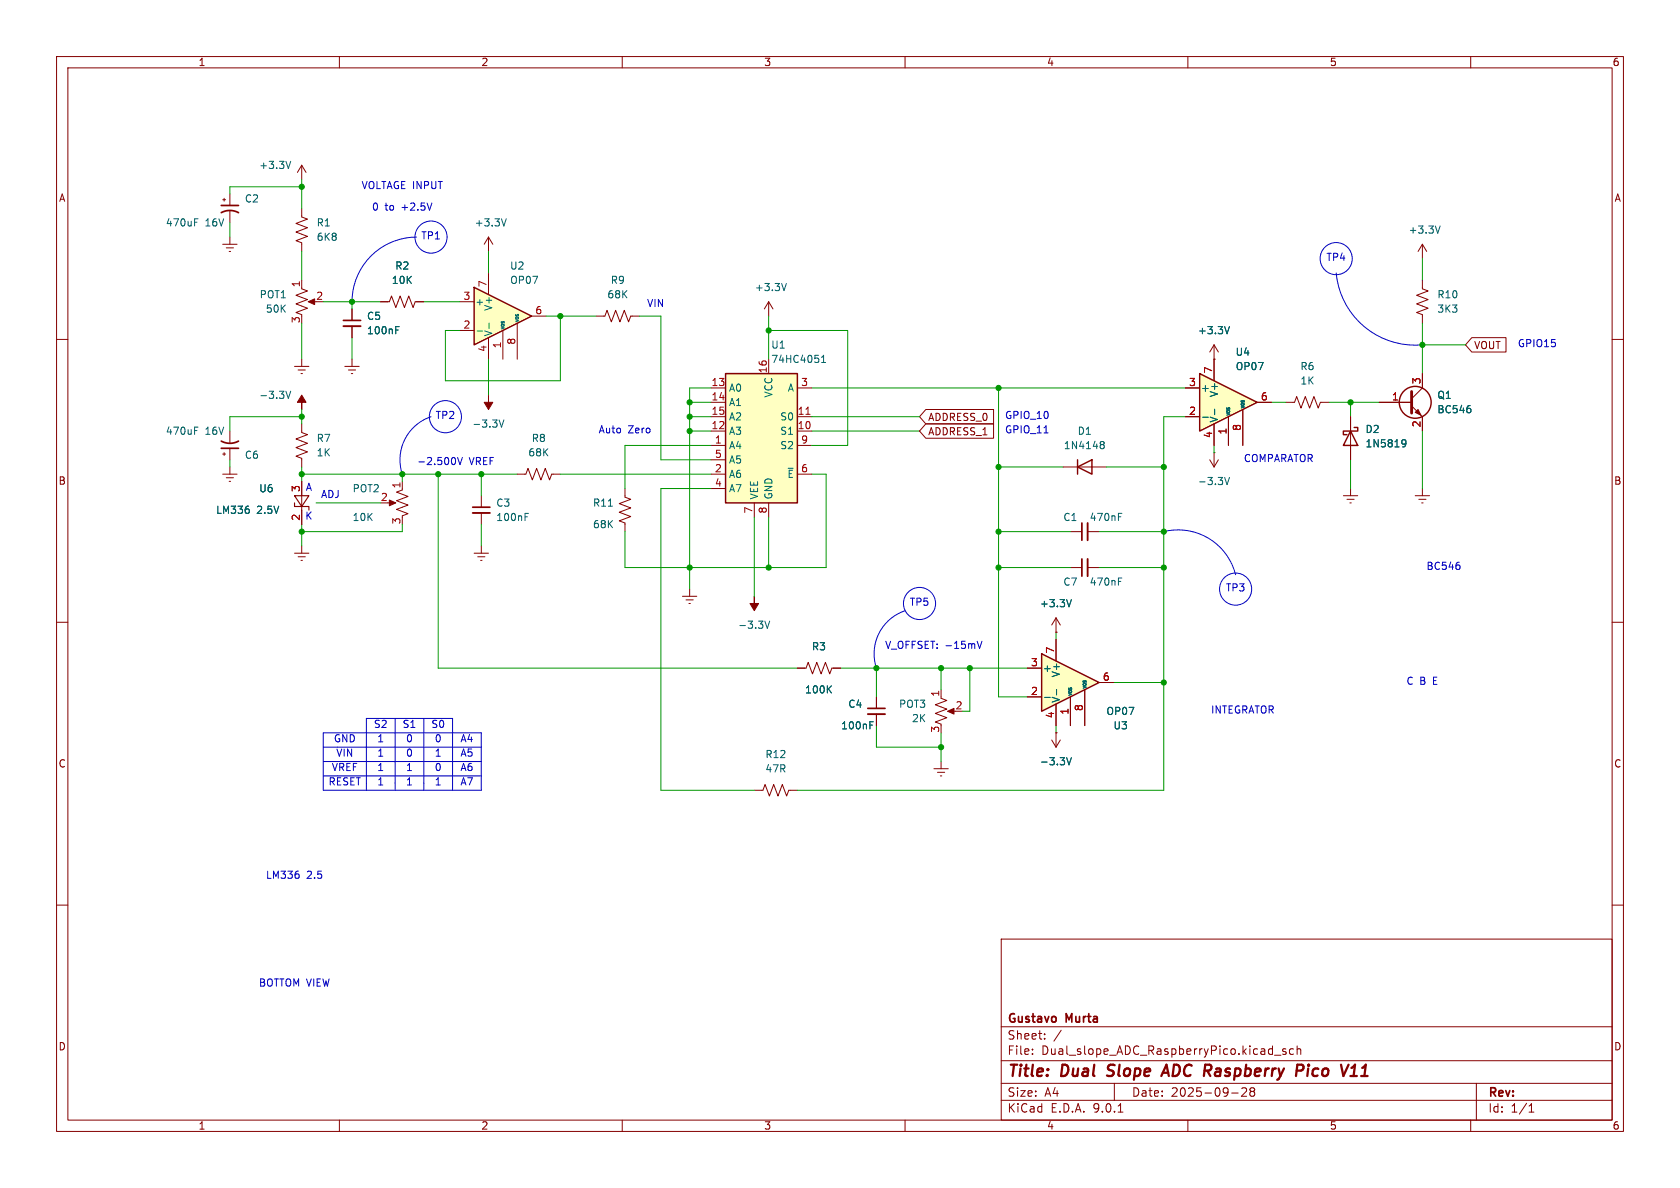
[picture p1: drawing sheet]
<svg xmlns="http://www.w3.org/2000/svg" width="297mm" height="210mm" viewBox="0 0 297 210" stroke-linecap="round" stroke-linejoin="round" font-family="sans-serif">
<g fill="none" stroke="#840000" stroke-width=".18">
<path d="M10 10h277v190h-277zM12 12h273v186h-273zM60 10v2M110 10v2M160 10v2M210 10v2M260 10v2M105.4 55.9h1.5l.4-1 .8 2 .7-2 .8 2 .8-2 .7 2 .4-1h1.5M251.5 49.5v1.6l1 .3-2.1 .8 2.1 .8-2.1 .7 2.1 .8-2.1 .7 1.1 .4v1.6M251.5 43.2v2.5M251.5 43.2l-.8 1.3M251.5 43.2l.7 1.3"/>
<path d="M10 60h2M238.8 73.7v7.6M243.8 71.1h5.8M249.6 71.8l1.9 1.9v2.5M251.5 66v2.6l-1.9 1.9M285 60h2M39.4 83.8h2.5M40 84.5h1.3M40.5 85.1h.3M40.6 82.6v1.2M68.6 88.9h1M71.1 86.6l-1 .4 2 .8-2 .7 2 .8-2 .7 2 .8-1 .4v.2"/>
<path d="M71.1 85.1v1.3M237.5 87.6h2.5M238.1 88.3h1.3M238.6 88.9h.3M238.8 86.4v1.2M250.2 87.6h2.5M250.8 88.3h1.3M251.3 88.9h.3M251.5 86.4v1.2M10 110h2M285 110h2M154.9 123.2v2"/>
<path d="M154.9 126.2v2.1M10 160h2M177 166h108v32h-108zM285 160h2M60 198v2M110 198v2M160 198v2M177 194.5h108M177 191.5h108M177 187.5h108M177 181.5h108M182.5 186.3v.1"/>
<path d="M182.5 185.5v.1M184.7 183.6v.1M184.7 182.8v.1M187.6 182.1l-1.3 2M197 191.5v3M197.7 196.6h.8M210 198v2M217.7 193.2h1.2M220.3 192.4v.5l-.8 .9h.9M221 192.4v.3l.2 .2M221.2 192.9l-.2 .3v.5l.2 .1 .5-.1 .1-.2-.1-.4-.2-.2M221.2 192.9h.3"/>
<path d="M221.7 192.4l.1 .3-.3 .2M225.3 186.5h1.2M227.3 185.5l-.3-.1-.3 .2 .1 .2 .5 .2v.3h-.6M228.7 185.5l-.5-.1-.2 .3v.4l.1 .2h.6M229.3 185.5l.2-.1 .4 .1 .1 .9M229.3 184.9v1.5M260 198v2M261 191.5v6.5M270.3 196.6h.9M270.3 195.5l.4-.4v1.5"/>
</g>
<path d="M195.7 190.1l.3 .1M196 188.4l-.1 .4v.2M205.3 190.2l.9-2 .4 2M205.6 189.6h.9M230.3 188.3a.53 .53 0 0 1 0 .8M231.3 188.9l-.2 1.3M231.4 188.2l-.1 .2M231.4 188.2l-.1 .1v.1M231.4 188.2v.1l-.1 .1M238.7 190.2h1.2M239.3 188.5l.3-.3-.3 2M240.6 190.2h1.2" fill="none" stroke="#840000" stroke-width=".4"/>
<g fill="#840000" stroke="#840000" stroke-width=".18">
<path d="M68.8 88.4l1.2 .5-1.2 .5z"/>
<path d="M250.2 72.9l.5-.5 .5 1z"/>
</g>
<path d="M249.6 69.2v3.8" fill="none" stroke="#840000" stroke-width=".51"/>
<g fill="none" stroke="#840000" stroke-width=".25">
<path d="M238.8 76.2l1.2 2.5h-2.5zM239.4 75.6h.6v.6h-2.5v.6h.6"/>
<circle cx="250.2" cy="71.1" r="2.82"/>
</g>
<path d="M254.6 39.9l-.4 1.3M247.9 77.8l.4-.1 .2 .2a.84 .84 0 0 1-.3 1.1h-.3M248.5 78.3l-.2 .2h-.4M259.9 72.2l.1 .2-.1 .5M153.8 128.2h.4M153.8 127.6h.6" fill="none" stroke="#006464" stroke-width=".18"/>
<path d="M153.4 125.2h3.1" fill="none" stroke="#840000" stroke-width=".3"/>
<path d="M153.4 126.2h3.1" fill="none" stroke="#840000" stroke-width=".33"/>
<path d="M128.3 66h12.7v22.9h-12.7z" fill="#ffffc2"/>
<path d="M128.3 66h12.7v22.9h-12.7zM190.5 82.6l2.5-1.3v2.5zM190.5 81.3v2.5" fill="none" stroke="#840000" stroke-width=".25"/>
<g fill="none" stroke="#840000" stroke-width=".18">
<path d="M39.4 35.3h.5M39.6 35.1v.5M40.6 34.3v2M40.6 37.3v2.1M53.3 36.8v1.6l1.1 .3-2.1 .8 2.1 .8-2.1 .7 2.1 .8-2.1 .7 1 .4v1.6M53.3 29.2v2.6M53.3 29.2l-.7 1.3M53.3 29.2l.8 1.3M39.4 43.2h2.5M40 43.8h1.3M40.5 44.5h.3M40.6 41.9v1.3"/>
<path d="M53.3 51.1l1.1 .3-2.1 .8 2.1 .8-2.1 .7 2.1 .8-2.1 .7 1 .4v.3M53.3 49.5v1.3M54.9 53.3h1M62.2 54.6v2M62.2 57.7v2M67.3 53.3h1.5l.4-1 .8 2.1 .7-2.1 .8 2.1 .8-2.1 .7 2.1 .4-1.1h1.5M135.9 53.3v2.6M135.9 53.3l-.8 1.3M135.9 53.3l.8 1.3M40.6 76.2v2M40.6 79.2v2.1M52.1 64.8h2.5"/>
<path d="M52.7 65.4h1.3M53.2 66h.3M53.3 74.9v1.6l1.1 .3-2.1 .8 2.1 .8-2.1 .7 2.1 .8-2.1 .7 1 .4v1.6M53.3 63.5v1.3M61 64.8h2.5M61.6 65.4h1.3M62.1 66h.3M62.2 63.5v1.3M125.7 68.6h2.6M125.7 73.7h2.6M125.7 76.2h2.6M125.7 78.7h2.6"/>
<path d="M125.7 71.1h2.6M135.9 63.5v2.5M141 68.6h2.5M141 73.7h2.5M141 76.2h2.5M141 78.7h2.5M39.4 80.3h.5M39.6 80v.5M53.3 85.1v7.6M85.1 87.6v2.1M85.1 90.7v2M91.4 83.8h1.6l.3-1 .8 2 .8-2 .7 2 .8-2 .8 2 .3-1h1.6"/>
<path d="M110.5 86.4v1.5l1 .4-2 .7 2 .8-2 .8 2 .7-2 .8 1 .4v1.5M125.7 83.8h2.6M125.7 81.3h2.6M125.7 86.4h2.6M133.3 88.9v2.5M135.9 88.9v2.5M141 83.8h2.5M188 82.6h7.6M189.2 94h2.1M192.3 94h2M141 118.1h1.5l.4-1 .7 2 .8-2 .8 2 .7-2 .8 2 .4-1h1.5M186.7 111.8h.1"/>
<path d="M186.7 109.2v2.6M186.7 109.2l-.8 1.3M186.7 109.2l.8 1.3M189.2 100.3h2.1M192.3 100.3h2M133.3 139.7h1.6l.4-1 .7 2 .8-2 .7 2 .8-2 .8 2 .3-1h1.6M185.9 130.8l.8 1.3M186.7 129.5h.1M186.7 129.5v2.6M187.5 130.8l-.8 1.3"/>
</g>
<path d="M142.5 73.2h.7" fill="none" stroke="#a90000" stroke-width=".18"/>
<g fill="none" stroke="#006464" stroke-width=".18">
<path d="M34.4 39.3h.4M34.4 38.7h.6M51.4 28.5l-.4 1.3M70 58.3h.4M70 57.7h.6M139 50.1l-.4 1.3M34.4 76.1h.4M34.4 75.5h.6M50.5 69.2l.5 1.2 .4-1.2M88.2 74.2l.5 1.3 .4-1.3M145.2 64.1h.8M145.2 63.2l.4-.4v1.3"/>
<path d="M194.6 78.5l.1 .1M194.6 78.1l.4-.1 .2 .2v.2l-.2 .2M194.7 78.6h.3M194.7 78.6l-.1 .1M195 78.6l.2 .2v.4l-.2 .1h-.4M44 90.1v.5M92.8 91.4h.4M92.8 90.8h.6M107.6 89.5h.7M139.3 82.8h.9M197.7 91.4h.5M197.7 90.7h.6"/>
<path d="M189.4 106l-.4 1.3M197.7 102.8h.5M197.7 102.2h.6M146.4 121.8l.6 .7M147 121.2l-.7 .8M188.6 133.9l.4 1.3 .4-1.3"/>
</g>
<path d="M52.1 87.6h2.5l-1.3 1.9zM52.1 88.9v.6h2.5v.7" fill="none" stroke="#840000" stroke-width=".2"/>
<g fill="#840000" stroke="#840000" stroke-width=".18">
<path d="M53.3 69.9l.8 1.2h-.8v1.3v-1.3h-.7z"/>
<path d="M54.5 53.3l1.1-.5v1z"/>
<path d="M86.4 69.9v1.2h.7l-.7 1.3-.8-1.3h.8z"/>
</g>
<path d="M39.1 37.6a3.2 3.2 0 0 1 3.1 0M39.1 36.3h3.1M60.7 56.6h3.1M39.1 78a3.2 3.2 0 0 0 3.1 0M39.1 79.2h3.1M83.6 89.7h3M191.3 92.5v3M191.3 98.8v3.1" fill="none" stroke="#840000" stroke-width=".3"/>
<path d="M60.7 57.7h3.1M83.6 90.7h3M192.3 92.5v3M192.3 98.8v3.1" fill="none" stroke="#840000" stroke-width=".33"/>
<path d="M184.1 115.6l10.2 5.1-10.2 5z" fill="#ffffc2"/>
<path d="M184.1 115.6l10.2 5.1-10.2 5z" fill="none" stroke="#840000" stroke-width=".25"/>
<g fill="none" stroke="#840000" stroke-width=".18">
<path d="M52.1 97.8h2.5M52.7 98.4h1.3M53.2 99.1h.3M53.3 96.5v1.3M120.6 105.4h2.6M121.3 106h1.3M121.8 106.7h.2M121.9 104.1v1.3M181.6 118.1h2.5M186.7 113v3.8M165.1 135.9h2.5M165.7 136.5h1.3"/>
<path d="M166.2 137.2h.3M166.4 123.4l1 .4-2 .8 2 .7-2 .8 2 .8-2 .7 1 .4v.3M166.4 121.9v1.3M166.4 134.6v1.3M167.9 125.7h1M181.6 123.2h2.5M186.7 124.5v3.8M189.2 123.2v5.1M191.8 121.9v6.4M194.3 120.7h2.5"/>
</g>
<path d="M135.2 109.8l.4 1.3 .5-1.3M184.7 123.3h.9M186.8 121.9v.9" fill="none" stroke="#006464" stroke-width=".18"/>
<g fill="#840000" stroke="#840000" stroke-width=".18">
<path d="M167.5 125.7l1.2-.5v1z"/>
<path d="M133.3 105.4v1.3h.8l-.8 1.3-.7-1.3h.7z"/>
</g>
<path d="M83.8 50.8l10.2 5.1-10.2 5.1z" fill="#ffffc2"/>
<path d="M83.8 50.8l10.2 5.1-10.2 5.1z" fill="none" stroke="#840000" stroke-width=".25"/>
<g fill="none" stroke="#840000" stroke-width=".18">
<path d="M81.3 53.3h2.5M81.3 58.4h2.5M86.4 48.3v3.8M86.4 59.7v3.8M88.9 58.4v5.1M91.4 57.2v6.3M94 55.9h2.5M83.8 97.8h2.6M84.5 98.4h1.2M85 99.1h.2M85.1 96.5v1.3M213.9 81.3l.7 1.3"/>
<path d="M214.6 80h.1M214.6 80v2.6M215.4 81.3l-.8 1.3"/>
</g>
<path d="M84.3 58.5h1M86.5 57.1v1M216.5 84.4l.4 1.3 .5-1.3" fill="none" stroke="#006464" stroke-width=".18"/>
<path d="M212.1 66l10.1 5.1-10.1 5.1z" fill="#ffffc2"/>
<path d="M212.1 66l10.1 5.1-10.1 5.1z" fill="none" stroke="#840000" stroke-width=".25"/>
<g fill="none" stroke="#840000" stroke-width=".18">
<path d="M62.2 54.6v2M62.2 57.7v2M67.3 53.3h1.3M73.7 53.3h1.2M86.4 41.9l-.8 1.3M86.4 41.9l.7 1.3M86.4 41.9v2.6M260.2 59.7h6v2.5h-6l-1.1-1.2zM163.7 72.4h11.9v2.5h-11.9l-1.1-1.2zM163.7 74.9h11.9v2.6h-11.9l-1.1-1.3zM209.5 68.6h2.6M209.5 73.7h2.6"/>
<path d="M214.6 63.5h.1M214.6 61v6.3M214.6 74.9v3.8M214.6 61l-.7 1.2M214.6 61l.8 1.2M217.2 73.7v5M219.7 72.4v6.3M222.2 71.1h2.6M227.3 71.1h1.6l.3-1 .8 2 .8-2 .7 2 .8-2 .7 2 .4-1h1.5M238.8 73.7v2.5M238.8 78.7v2.6M243.8 71.1h5.8"/>
<path d="M251.5 66v2.6M251.5 73.7v2.5M53.3 85.1v2.5M53.3 90.2v2.5M141 118.1h1.2M147.3 118.1h1.3M181.6 118.1h2.5M186.7 111.8h.1M186.7 113v3.8M154.9 123.2v2M154.9 126.2v2.1M181.6 123.2h2.5"/>
<path d="M186.7 129.5h.1M186.7 124.5v3.8M189.2 123.2v5.1M191.8 121.9v6.4M194.3 120.7h2.5"/>
</g>
<g fill="none" stroke="#006464" stroke-width=".18">
<path d="M89.5 38.7l-.4 1.2M70 58.3h.4M70 57.7h.6M217.4 57.7l-.5 1.3M212.6 73.8h1M214.7 72.3v1M247.9 77.8l.4-.1 .2 .2a.84 .84 0 0 1-.3 1.1h-.3M248.5 78.3l-.2 .2h-.4M259.9 72.2l.1 .2-.1 .5M44 90.1v.5M189.4 106l-.4 1.3M146.4 121.8l.6 .7"/>
<path d="M147 121.2l-.7 .8M153.8 128.2h.4M153.8 127.6h.6M184.7 123.3h.9M186.8 121.9v.9M188.6 133.9l.4 1.3 .4-1.3"/>
</g>
<g fill="none" stroke="#0000c2" stroke-width=".18">
<path d="M76.4 35.9l-.5 1.3M73.7 41.9a11.4 11.4 0 0 0-11.5 11.4M236.2 48.3a14 14 0 0 0 15.3 12.7M76.2 73.7a8 8 0 0 0-5.1 10.1M184.6 76.5h.7M80.4 81l.1 .4-.1 .6M80.9 80.9l.4 1.2 .4-1.2M205.7 94a10.5 10.5 0 0 1 12.7 7.6M258 99.9l.1 .2-.1 .5M160 108a8 8 0 0 0-5.1 10.1M172.8 113.4l.4 1.2 .4-1.2M57.1 129.5h28v10.2h-28z"/>
<path d="M57.1 132.1h28M57.1 134.6h28M57.1 137.2h28M64.8 139.7v-12.7h15.2v12.7M69.8 127v12.7M74.9 127v12.7M52.8 154.6v.5"/>
<circle cx="76.2" cy="41.9" r="2.84"/>
<circle cx="236.2" cy="45.7" r="2.84"/>
<circle cx="78.7" cy="73.7" r="2.84"/>
<circle cx="162.6" cy="106.7" r="2.84"/>
<circle cx="218.4" cy="104.1" r="2.84"/>
</g>
<g fill="none" stroke="#009600" stroke-width=".18">
<path d="M40.6 39.4v2.5M53.3 31.8v5M53.3 33h-12.7v1.3M53.3 44.5v5M53.3 57.2v6.3M57.1 53.3h10.2M62.2 53.3v1.3M62.2 59.7v3.8M74.9 53.3h6.4M86.4 44.5v3.8M96.5 55.9h8.9M99.1 55.9v11.4h-20.4v-8.9h2.6"/>
<path d="M113 55.9h3.8v25.4h8.9M135.9 58.4h14v20.3h-6.4M135.9 55.9v7.6M251.5 45.7v3.8M251.5 57.2v8.8M53.3 72.4v2.5M53.3 73.7h-12.7v2.5M86.4 63.5v6.4M121.9 71.1h3.8M121.9 73.7h3.8M121.9 76.2h3.8M125.7 68.6h-3.8v35.5"/>
<path d="M125.7 78.7h-15.2v7.7M143.5 68.6h66M143.5 73.7h19.1M143.5 76.2h19.1M176.5 68.6v54.6h5.1M209.5 73.7h-3.8v66h-64.7M214.6 78.7v1.3M224.8 71.1h2.5M234.9 71.1h8.9M238.8 71.1v2.6M251.5 76.2v10.2M251.5 61h7.6"/>
<path d="M40.6 81.3v1.3M53.3 82.6v2.5M53.3 92.7v3.8M53.3 83.8h38.1M55.9 88.9h11.4M71.1 92.7v1.3h-17.8M71.1 83.8v1.3M77.5 83.8v34.3h63.5M85.1 83.8v3.8M85.1 92.7v3.8M99.1 83.8h26.6M125.7 86.4h-8.9v53.3h16.5"/>
<path d="M133.3 91.4v14M135.9 91.4v8.9M143.5 83.8h2.5v16.5h-35.5v-6.3M176.5 82.6h11.5M176.5 94h12.7M194.3 94h11.4M195.6 82.6h10.1M238.8 81.3v5.1M148.6 118.1h33M154.9 118.1v5.1M166.4 118.1v3.8M171.4 118.1v7.6h-1.2"/>
<path d="M176.5 100.3h12.7M186.7 111.8v1.2M194.3 100.3h11.4M154.9 128.3v3.8h11.5M166.4 129.5v5.1M186.7 128.3v1.2M196.8 120.7h8.9"/>
</g>
<g fill="#009600" stroke="#009600" stroke-width=".18">
<circle cx="205.7" cy="120.7" r=".46"/>
<circle cx="176.5" cy="68.6" r=".46"/>
<circle cx="176.5" cy="82.6" r=".46"/>
<circle cx="205.7" cy="82.6" r=".46"/>
<circle cx="205.7" cy="94" r=".46"/>
<circle cx="205.7" cy="100.3" r=".46"/>
<circle cx="77.5" cy="83.8" r=".46"/>
<circle cx="71.1" cy="83.8" r=".46"/>
<circle cx="53.3" cy="94" r=".46"/>
<circle cx="53.3" cy="83.8" r=".46"/>
<circle cx="85.1" cy="83.8" r=".46"/>
<circle cx="121.9" cy="71.1" r=".46"/>
<circle cx="99.1" cy="55.9" r=".46"/>
<circle cx="135.9" cy="58.4" r=".46"/>
<circle cx="121.9" cy="73.7" r=".46"/>
<circle cx="121.9" cy="76.2" r=".46"/>
<circle cx="121.9" cy="100.3" r=".46"/>
<circle cx="135.9" cy="100.3" r=".46"/>
<circle cx="154.9" cy="118.1" r=".46"/>
<circle cx="176.5" cy="100.3" r=".46"/>
<circle cx="176.5" cy="94" r=".46"/>
<circle cx="171.4" cy="118.1" r=".46"/>
<circle cx="166.4" cy="118.1" r=".46"/>
<circle cx="166.4" cy="132.1" r=".46"/>
<circle cx="62.2" cy="53.3" r=".46"/>
<circle cx="53.3" cy="33" r=".46"/>
<circle cx="53.3" cy="73.7" r=".46"/>
<circle cx="251.5" cy="61" r=".46"/>
<circle cx="238.8" cy="71.1" r=".46"/>
</g>
<g font-size="2.8" fill="#840000">
<text x="178" y="190.9">Title:</text>
<text x="187.7" y="190.9">Dual</text>
<text x="196.6" y="190.9">Slope</text>
<text x="207.3" y="190.9">ADC Raspberry</text>
<text x="232.4" y="190.9">Pico</text>
<text x="241.2" y="190.9">V11</text>
</g>
<g font-size="2.1" fill="#840000">
<text x="178" y="184">Sheet:</text>
<text x="178" y="181.2">Gustavo</text>
<text x="188.5" y="181.2">Murta</text>
<text x="178" y="186.7">File:</text>
<text x="184.1" y="186.7">Dual_slope_ADC_RaspberryPico.kicad_sch</text>
<text x="178" y="196.9">KiCad</text>
<text x="178" y="194.1">Size:</text>
<text x="184.7" y="194.1">A4</text>
<text x="185.7" y="196.9">E.D.A.</text>
<text x="193.3" y="196.9">9.0.1</text>
<text x="200" y="194.1">Date:</text>
<text x="207" y="194.1">2025-09-28</text>
<text x="263" y="194.3">Rev:</text>
<text x="263" y="196.9">Id:</text>
<text x="267.1" y="196.9">1/1</text>
</g>
<g font-size="1.8" fill="#840000">
<text x="35" y="11.9">1</text>
<text x="85" y="11.9">2</text>
<text x="135" y="11.9">3</text>
<text x="185" y="11.9">4</text>
<text x="235" y="11.9">5</text>
<text x="285" y="11.9">6</text>
<text x="10.3" y="35.9">A</text>
<text x="285.3" y="35.9">A</text>
<text x="260.5" y="61.9">VOUT</text>
<text x="164" y="74.6">ADDRESS_0</text>
<text x="164" y="77.2">ADDRESS_1</text>
<text x="10.3" y="85.9">B</text>
<text x="285.3" y="85.9">B</text>
<text x="10.3" y="135.9">C</text>
<text x="285.3" y="135.9">C</text>
<text x="10.3" y="185.9">D</text>
<text x="285.3" y="185.9">D</text>
<text x="35" y="199.9">1</text>
<text x="85" y="199.9">2</text>
<text x="135" y="199.9">3</text>
<text x="185" y="199.9">4</text>
<text x="235" y="199.9">5</text>
<text x="285" y="199.9">6</text>
</g>
<g font-size="1.8" fill="#006464">
<text x="43.2" y="36">C2</text>
<text x="45.7" y="30.1">+3.3V</text>
<text x="29.2" y="40.2">470uF</text>
<text x="36.3" y="40.2">16V</text>
<text x="55.9" y="40.2">R1</text>
<text x="83.8" y="40.2">+3.3V</text>
<text x="248.9" y="41.5">+3.3V</text>
<text x="55.9" y="42.8">6K8</text>
<text x="69.8" y="47.9">R2</text>
<text x="90.1" y="47.9">U2</text>
<text x="45.8" y="52.9">POT1</text>
<text x="69.2" y="50.4">10K</text>
<text x="90.1" y="50.4">OP07</text>
<text x="107.3" y="52.9">68K</text>
<text x="107.9" y="50.4">R9</text>
<text x="133.4" y="51.7">+3.3V</text>
<text x="254" y="52.9">R10</text>
<text x="46.9" y="55.5">50K</text>
<text x="64.8" y="56.7">C5</text>
<text x="64.8" y="59.3">100nF</text>
<text x="83.9" y="54.2">+</text>
<text x="87.2" y="59.6" transform="rotate(-90 87.2 59.6)">V-</text>
<text x="87.2" y="55.1" transform="rotate(-90 87.2 55.1)">V+</text>
<text x="211.7" y="59.3">+3.3V</text>
<text x="254" y="55.5">3K3</text>
<text x="136.2" y="64.4">74HC4051</text>
<text x="136.2" y="61.8">U1</text>
<text x="218.3" y="63.1">U4</text>
<text x="218.4" y="65.6">OP07</text>
<text x="229.8" y="65.6">R6</text>
<text x="45.7" y="70.7">-3.3V</text>
<text x="128.8" y="69.4">A0</text>
<text x="128.8" y="72">A1</text>
<text x="136.8" y="70.4" transform="rotate(-90 136.8 70.4)">VCC</text>
<text x="139.2" y="69.4">A</text>
<text x="212.2" y="69.4">+</text>
<text x="215.5" y="70.3" transform="rotate(-90 215.5 70.3)">V+</text>
<text x="229.8" y="68.2">1K</text>
<text x="254" y="70.7">Q1</text>
<text x="29.2" y="77.1">470uF</text>
<text x="36.3" y="77.1">16V</text>
<text x="83.4" y="75.8">-3.3V</text>
<text x="128.8" y="74.5">A2</text>
<text x="128.8" y="77.1">A3</text>
<text x="137.8" y="74.5">S0</text>
<text x="137.8" y="77.1">S1</text>
<text x="190.4" y="77.1">D1</text>
<text x="215.5" y="74.8" transform="rotate(-90 215.5 74.8)">V-</text>
<text x="241.3" y="76.7">D2</text>
<text x="254" y="73.3">BC546</text>
<text x="43.2" y="81.3">C6</text>
<text x="55.9" y="78.3">R7</text>
<text x="55.9" y="80.9">1K</text>
<text x="93.3" y="80.9">68K</text>
<text x="93.9" y="78.3">R8</text>
<text x="128.8" y="79.6">A4</text>
<text x="128.8" y="82.1">A5</text>
<text x="137.8" y="79.6">S2</text>
<text x="188" y="79.6">1N4148</text>
<text x="241.3" y="79.3">1N5819</text>
<text x="45.7" y="87.2">U6</text>
<text x="62.2" y="87.2">POT2</text>
<text x="87.6" y="89.8">C3</text>
<text x="104.7" y="89.8">R11</text>
<text x="128.8" y="84.7">A6</text>
<text x="128.8" y="87.2">A7</text>
<text x="134.2" y="88.4" transform="rotate(-90 134.2 88.4)">VEE</text>
<text x="136.8" y="88.4" transform="rotate(-90 136.8 88.4)">GND</text>
<text x="139.1" y="84.7">~{E}</text>
<text x="211.7" y="86">-3.3V</text>
<text x="38.1" y="91">LM336</text>
<text x="45.4" y="91">2.5V</text>
<text x="62.2" y="92.3">10K</text>
<text x="87.6" y="92.3">100nF</text>
<text x="104.7" y="93.6">68K</text>
<text x="187.9" y="92.3">C1</text>
<text x="192.5" y="92.3">470nF</text>
<text x="183.7" y="107.5">+3.3V</text>
<text x="187.9" y="103.7">C7</text>
<text x="192.5" y="103.7">470nF</text>
<text x="130.4" y="111.4">-3.3V</text>
<text x="143.4" y="115.2">R3</text>
<text x="184.3" y="119">+</text>
<text x="187.6" y="119.8" transform="rotate(-90 187.6 119.8)">V+</text>
<text x="142.2" y="122.8">100K</text>
<text x="149.9" y="125.3">C4</text>
<text x="158.8" y="125.3">POT3</text>
<text x="187.6" y="124.3" transform="rotate(-90 187.6 124.3)">V-</text>
<text x="148.6" y="129.1">100nF</text>
<text x="161.1" y="127.9">2K</text>
<text x="195.5" y="126.6">OP07</text>
<text x="196.7" y="129.1">U3</text>
<text x="135.2" y="134.2">R12</text>
<text x="135.2" y="136.8">47R</text>
<text x="183.7" y="135.5">-3.3V</text>
</g>
<g font-size="1.8" fill="#0000c2">
<text x="63.8" y="33.6">VOLTAGE INPUT</text>
<text x="65.7" y="37.4">0</text>
<text x="68" y="37.4">to</text>
<text x="71.1" y="37.4">+2.5V</text>
<text x="74.4" y="42.5">TP1</text>
<text x="234.4" y="46.3">TP4</text>
<text x="114.3" y="54.4">VIN</text>
<text x="268.2" y="61.6">GPIO15</text>
<text x="76.9" y="74.3">TP2</text>
<text x="105.7" y="76.8">Auto</text>
<text x="111" y="76.8">Zero</text>
<text x="177.6" y="74.3">GPIO_10</text>
<text x="177.6" y="76.8">GPIO_11</text>
<text x="73.7" y="82.3">-2.500V</text>
<text x="82.9" y="82.3">VREF</text>
<text x="219.8" y="81.9">COMPARATOR</text>
<text x="54" y="87">A</text>
<text x="56.7" y="88.2">ADJ</text>
<text x="53.9" y="92.1">K</text>
<text x="252.1" y="100.9">BC546</text>
<text x="160.7" y="107.3">TP5</text>
<text x="216.6" y="104.8">TP3</text>
<text x="156.4" y="114.9">V_OFFSET: -15mV</text>
<text x="248.5" y="121.3">C B</text>
<text x="253.4" y="121.3">E</text>
<text x="58.9" y="131.4">GND</text>
<text x="66" y="128.9">S2</text>
<text x="66.6" y="131.4">1</text>
<text x="71.1" y="128.9">S1</text>
<text x="71.7" y="131.4">0</text>
<text x="76.2" y="128.9">S0</text>
<text x="76.8" y="131.4">0</text>
<text x="81.3" y="131.4">A4</text>
<text x="214" y="126.3">INTEGRATOR</text>
<text x="58.6" y="136.5">VREF</text>
<text x="59.3" y="134">VIN</text>
<text x="66.6" y="134">1</text>
<text x="66.6" y="136.5">1</text>
<text x="71.7" y="134">0</text>
<text x="71.7" y="136.5">1</text>
<text x="76.8" y="134">1</text>
<text x="76.8" y="136.5">0</text>
<text x="81.3" y="136.5">A6</text>
<text x="81.3" y="134">A5</text>
<text x="58" y="139">RESET</text>
<text x="66.6" y="139">1</text>
<text x="71.7" y="139">1</text>
<text x="76.8" y="139">1</text>
<text x="81.3" y="139">A7</text>
<text x="46.9" y="155.6">LM336</text>
<text x="54.2" y="155.6">2.5</text>
<text x="45.7" y="174.6">BOTTOM VIEW</text>
</g>
<g font-size="1.8" fill="#a90000">
<text x="53.1" y="50.9" transform="rotate(-90 53.1 50.9)">1</text>
<text x="55.8" y="53.1">2</text>
<text x="81.8" y="53.1">3</text>
<text x="86.1" y="50.9" transform="rotate(-90 86.1 50.9)">7</text>
<text x="53.1" y="57.2" transform="rotate(-90 53.1 57.2)">3</text>
<text x="81.8" y="58.2">2</text>
<text x="94.5" y="55.6">6</text>
<text x="86.1" y="62.3" transform="rotate(-90 86.1 62.3)">4</text>
<text x="88.6" y="61.7" transform="rotate(-90 88.6 61.7)">1</text>
<text x="91.2" y="61" transform="rotate(-90 91.2 61)">8</text>
<text x="125.7" y="68.3">13</text>
<text x="125.7" y="70.9">14</text>
<text x="135.6" y="66.1" transform="rotate(-90 135.6 66.1)">16</text>
<text x="141.5" y="68.3">3</text>
<text x="210.1" y="68.3">3</text>
<text x="214.4" y="66.1" transform="rotate(-90 214.4 66.1)">7</text>
<text x="222.8" y="70.9">6</text>
<text x="246" y="70.9">1</text>
<text x="251.2" y="68" transform="rotate(-90 251.2 68)">3</text>
<text x="125.7" y="73.4">15</text>
<text x="125.7" y="75.9">12</text>
<text x="140.9" y="73.4">11</text>
<text x="140.9" y="75.9">10</text>
<text x="210.1" y="73.4">2</text>
<text x="214.4" y="77.5" transform="rotate(-90 214.4 77.5)">4</text>
<text x="216.9" y="76.9" transform="rotate(-90 216.9 76.9)">1</text>
<text x="219.5" y="76.3" transform="rotate(-90 219.5 76.3)">8</text>
<text x="251.2" y="75.6" transform="rotate(-90 251.2 75.6)">2</text>
<text x="126.3" y="78.5">1</text>
<text x="126.3" y="81">5</text>
<text x="126.3" y="83.6">2</text>
<text x="141.5" y="78.5">9</text>
<text x="141.5" y="83.6">6</text>
<text x="53.1" y="87.1" transform="rotate(-90 53.1 87.1)">3</text>
<text x="67.2" y="88.6">2</text>
<text x="70.9" y="86.4" transform="rotate(-90 70.9 86.4)">1</text>
<text x="126.3" y="86.1">4</text>
<text x="53.1" y="92.1" transform="rotate(-90 53.1 92.1)">2</text>
<text x="70.9" y="92.8" transform="rotate(-90 70.9 92.8)">3</text>
<text x="133.1" y="90.9" transform="rotate(-90 133.1 90.9)">7</text>
<text x="135.6" y="90.9" transform="rotate(-90 135.6 90.9)">8</text>
<text x="182.2" y="117.9">3</text>
<text x="186.4" y="115.6" transform="rotate(-90 186.4 115.6)">7</text>
<text x="166.1" y="123.3" transform="rotate(-90 166.1 123.3)">1</text>
<text x="168.8" y="125.5">2</text>
<text x="182.2" y="122.9">2</text>
<text x="191.5" y="125.8" transform="rotate(-90 191.5 125.8)">8</text>
<text x="194.9" y="120.4">6</text>
<text x="166.1" y="129.6" transform="rotate(-90 166.1 129.6)">3</text>
<text x="186.4" y="127.1" transform="rotate(-90 186.4 127.1)">4</text>
<text x="189" y="126.4" transform="rotate(-90 189 126.4)">1</text>
</g>
<g font-size=".7" fill="#006464">
<text x="89.4" y="58.3" transform="rotate(-90 89.4 58.3)">VOS</text>
<text x="91.9" y="57" transform="rotate(-90 91.9 57)">VOS</text>
<text x="217.7" y="73.5" transform="rotate(-90 217.7 73.5)">VOS</text>
<text x="220.2" y="72.3" transform="rotate(-90 220.2 72.3)">VOS</text>
<text x="189.7" y="123.1" transform="rotate(-90 189.7 123.1)">VOS</text>
<text x="192.3" y="121.8" transform="rotate(-90 192.3 121.8)">VOS</text>
</g>
</svg>
